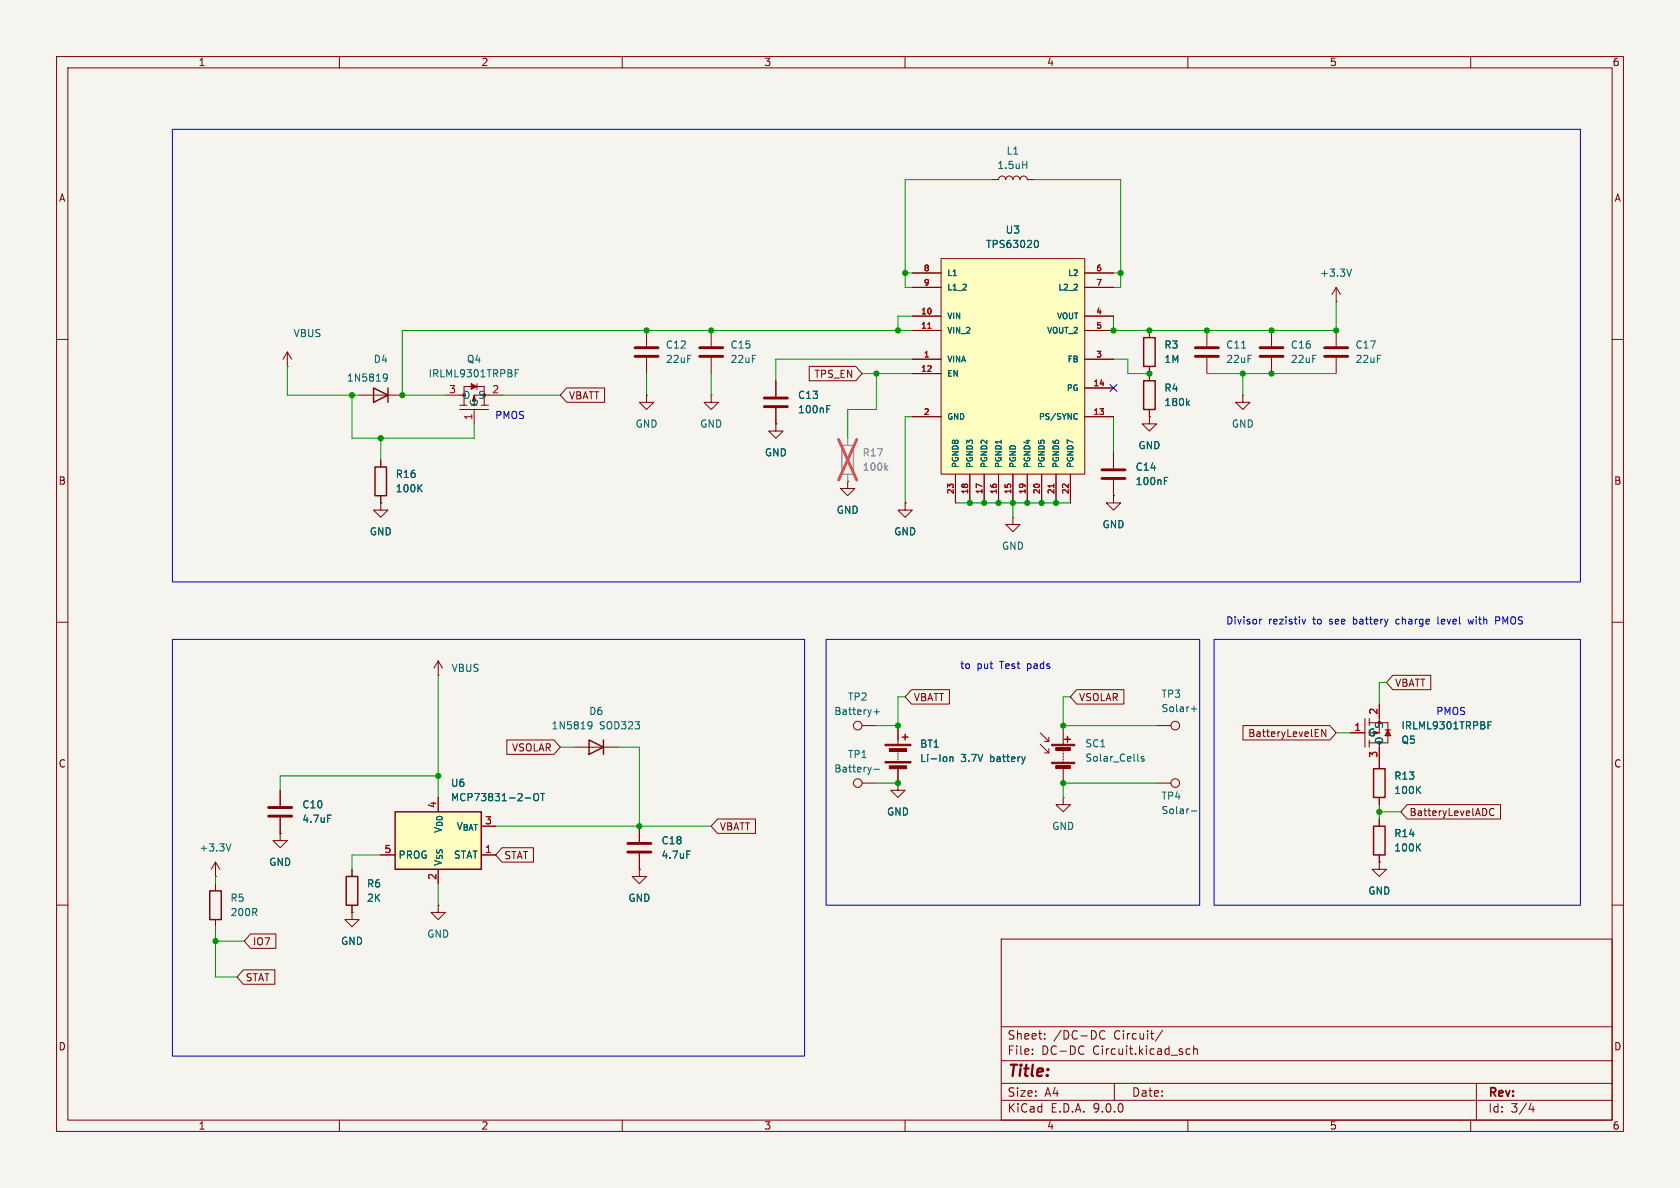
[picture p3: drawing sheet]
<svg xmlns="http://www.w3.org/2000/svg" width="297mm" height="210mm" viewBox="0 0 297 210" stroke-linecap="round" stroke-linejoin="round" font-family="sans-serif">
<path d="M0 0h297v210h-297z" fill="#f5f4ef" stroke="#f5f4ef" stroke-width=".18"/>
<g fill="none" stroke="#840000" stroke-width=".18">
<path d="M10 10h277v190h-277zM12 12h273v186h-273zM60 10v2M110 10v2M160 10v2M210 10v2M260 10v2M175.3 31.8h1.2a.64 .64 0 0 1 .7-.7 .64 .64 0 0 1 .6 .7 .64 .64 0 0 1 .6-.7 .64 .64 0 0 1 .7 .7 .64 .64 0 0 1 .6-.7 .64 .64 0 0 1 .6 .7 .64 .64 0 0 1 .7-.7 .64 .64 0 0 1 .6 .7h1.3M114.3 58.4v2.8M203.2 58.4v1.3M213.4 58.4v2.8M224.8 58.4v2.8"/>
<path d="M236.2 53.3h.1M236.2 50.8v2.5M236.2 58.4v2.8M236.2 50.8l-.7 1.3M236.2 50.8l.8 1.3M10 60h2M50.8 64.8h.1M50.8 62.2l-.8 1.3M50.8 62.2l.8 1.3M50.8 62.2v2.6M63.5 69.9h7.6M114.3 69.9v1.2h1.3l-1.3 1.3-1.3-1.3h1.3"/>
<path d="M114.3 69.9h.1M114.3 63.2v2.8M137.2 74.9v1.3h1.2l-1.2 1.3-1.3-1.3h1.3M137.2 74.9h.1M137.2 67.3v2.8M137.2 72.1v2.8M203.2 73.7v1.2h1.3l-1.3 1.3-1.3-1.3h1.3M203.2 73.7h.1M203.2 64.8v2.5M203.2 72.4v1.3M213.4 63.2v2.8M224.8 63.2v2.8"/>
<path d="M236.2 63.2v2.8M285 60h2M67.3 88.9v1.3h1.3l-1.3 1.2-1.3-1.2h1.3M67.3 88.9h.1M67.3 81.3v1.3M67.3 87.6v1.3M149.9 85.1v1.3h1.2l-1.2 1.2-1.3-1.2h1.3M149.9 85.1h.1M160 88.9v1.3h1.3l-1.3 1.2-1.3-1.2h1.3M160 88.9h.1M179.1 91.4v1.3h1.2l-1.2 1.3-1.3-1.3h1.3M179.1 91.4h.1"/>
<path d="M196.8 80v2.8M196.8 84.8v2.8M10 110h2M285 110h2M101.6 132.1h7.6M152.4 128.3h2.5M152.4 138.4h2.5M158.7 138.4v1.3h1.3l-1.3 1.3-1.2-1.3h1.2M158.7 138.4h.1M158.7 128.3v3.3M158.7 133.1v.3M158.7 133.6v.3"/>
<path d="M158.7 134.1v.3M158.7 135.9v2.5M183.9 129.5l1.5 1.6M183.9 131.6l1.5 1.5M185.4 130.3v.8h-.7M185.4 132.3v.8h-.7M188 128.3v3.3M188 132.6v.2M188 133.1v.3M188 133.6v.3M188 134.1v.3M188 134.6v.3"/>
<path d="M188 135.9v2.5M204.5 128.3h2.5M204.5 138.4h2.5M238.8 129.5h2.5M241.3 127v5.1M242.1 127.8h3.3v3.5h-3.3M242.1 127v1.3M242.1 130.8v1.3M242.8 129.3l1 .2M243.8 124.5v5M243.8 131.3v3.3M243.8 129.5l-1 .3"/>
<path d="M244.9 129h1M245.4 129.5l-.3 .6h.8l-.5-1.1-.5 1.1M245.4 129.5l-.3 .3M245.4 129.5l.2 .6M245.4 129.5l.2 .3M49.5 147.3v1.3h1.3l-1.3 1.3-1.2-1.3h1.2M49.5 147.3h.1M188 141v1.2h1.2l-1.2 1.3-1.3-1.3h1.3M188 141h.1M10 160h2M177 166h108v32h-108zM285 160h2"/>
<path d="M60 198v2M110 198v2M160 198v2M177 194.5h108M177 191.5h108M177 187.5h108M177 181.5h108M182.5 186.3v.1M182.5 185.5v.1M184.7 183.6v.1M184.7 182.8v.1M191.3 184.9l.3 .1"/>
<path d="M191.6 186.3l-.3 .1M195.3 182.3a.6 .6 0 0 0-.7 0 .6 .6 0 0 0-.2 .8 .56 .56 0 0 0 .3 .5 .56 .56 0 0 0 .6 0M197 191.5v3M205.5 182.1l-1.3 2M210 198v2M210.4 185.5l-.4-.1-.3 .3v.4l.1 .2h.6M211 185.5l.2-.1 .4 .1 .1 .9M211 184.9v1.5M260 198v2M261 191.5v6.5M270.7 195l-.4 1.1h.9M271 195.6v1"/>
<circle cx="151.6" cy="138.4" r=".76"/>
<circle cx="151.6" cy="128.3" r=".76"/>
<circle cx="207.8" cy="128.3" r=".76"/>
<circle cx="207.8" cy="138.4" r=".76"/>
</g>
<path d="M112.3 61.5h4M112.3 63h4M135.1 70.4h4.1M135.1 71.9h4.1M211.3 61.5h4.1M211.3 63h4.1M222.8 61.5h4M222.8 63h4M234.2 61.5h4.1M234.2 63h4.1M194.8 83.1h4.1M194.8 84.6h4.1" fill="none" stroke="#840000" stroke-width=".51"/>
<g fill="none" stroke="#006464" stroke-width=".18">
<path d="M180.8 29.1h.7M181.5 28.5v1.3M238.9 47.6l-.4 1.2M67.9 66.2l.3-.1 .2 .1a.84 .84 0 0 1-.3 1.2h-.2M68.5 66.7l-.3 .2-.3-.1M146.2 72.3h.4M146.2 71.7h.6M209.9 71.2l.4 .5M210.3 70.9l-.5 .4M219.5 61.5h.7M74.1 86.2l.5 .7M74.6 85.7l-.7 .7"/>
<path d="M205.9 85h.4M205.9 84.4h.6M104 127.6h.4l.2 .1a.84 .84 0 0 1-.3 1.1h-.3M104.7 128.1l-.3 .3-.4-.1M154.5 136h1M154.5 125.8h1M155 125.3v1M167.9 133.8v.8M167.9 133.9l.2-.1h.3l.1 .8M181.2 133.8l-.3 .8M202.2 133.8l-.3-.1-.2 .2 .1 .2 .4 .1v.3h-.5M210.6 125.3h1"/>
<path d="M211.1 124.8v1M263.1 127.6h.6M263.1 128.2h.4M210.6 143.4h1"/>
</g>
<path d="M202.2 59.7h2v5.1h-2zM66 68.6l2.6 1.3-2.6 1.2zM68.6 68.6v2.5M202.2 67.3h2v5.1h-2zM66.3 82.6h2v5h-2zM104.1 130.8l2.6 1.3-2.6 1.3zM106.7 130.8v2.6M159.5 130.3h1M160 129.8v1M188.2 130.7h1M188.7 130.2v1" fill="none" stroke="#840000" stroke-width=".25"/>
<g fill="#840000" stroke="#840000" stroke-width=".18">
<path d="M185.9 131.6h4.1v.2h-4.1z"/>
<path d="M185.9 134.7h4.1v.3h-4.1z"/>
<path d="M186.6 132.2h2.6v.5h-2.6z"/>
<path d="M186.6 135.3h2.6v.5h-2.6z"/>
<path d="M156.5 131.6h4.5v.2h-4.5z"/>
<path d="M156.5 134.6h4.5v.3h-4.5z"/>
<path d="M157.2 132.3h3.1v.5h-3.1z"/>
<path d="M157.2 135.4h3.1v.5h-3.1z"/>
</g>
<path d="M148.8 78.7h2.1v5.1h-2.1z" fill="none" stroke="#9c9b98" stroke-width=".25"/>
<path d="M149.9 77.5v1.2M149.9 83.8v1.3" fill="none" stroke="#9c9b98" stroke-width=".18"/>
<path d="M156.6 82.6l.3 .5M156.9 82.3l-.5 .5" fill="none" stroke="#939391" stroke-width=".18"/>
<path d="M148.3 77.7l3.2 7.2M151.5 77.7l-3.2 7.2" fill="none" stroke="#e65255" stroke-width=".46"/>
<path d="M166.4 45.7h25.4v38.1h-25.4z" fill="#ffffc2"/>
<g fill="none" stroke="#840000" stroke-width=".18">
<path d="M125.7 58.4v2.8M161.3 48.3h5.1M161.3 50.8h5.1M161.3 55.9h5.1M161.3 58.4h5.1M166.4 45.7h25.4v38.1h-25.4zM191.8 48.3h5M191.8 50.8h5M191.8 55.9h5M191.8 58.4h5M78.7 69.9h3.3M81.3 72.4h5.1"/>
<path d="M81.3 71.6h1.2M82 71.6v-3.3h3.6v3.3M83.3 67.8l1 .5-1 .5zM83.3 68.1l.5 .2M83.6 68.1l.2 .2M83.8 69.9h5.1M83.8 69.9l-.2 1M83.8 69.9l.3 1M83.8 68.3l-.5 .3M83.8 68.3l-.2 .3M83.8 72.4v2.5M84.3 67.8v1"/>
<path d="M85.1 71.6h1.3M125.7 69.9v1.2h1.3l-1.3 1.3-1.2-1.3h1.2M125.7 69.9h.1M125.7 63.2v2.8M161.3 63.5h5.1M161.3 66h5.1M161.3 73.7h5.1M191.8 63.5h5M191.8 73.7h5M191.8 68.6h5M219.7 69.9v1.2h1.3l-1.3 1.3-1.3-1.3h1.3M219.7 69.9h.1"/>
<path d="M168.9 83.8v5.1M171.4 83.8v5.1M174 83.8v5.1M176.5 83.8v5.1M179.1 83.8v5.1M181.6 83.8v5.1M184.1 83.8v5.1M186.7 83.8v5.1M189.2 83.8v5.1M196.8 87.6v1.3h1.3l-1.3 1.3-1.2-1.3h1.2M196.8 87.6h.1M77.5 119.4h.1"/>
<path d="M77.5 116.8l-.8 1.3M77.5 116.8l.7 1.3M77.5 116.8v2.6M243.8 134.6v1.3M38.1 154.9h.1M38.1 152.4v2.5M38.1 156.2v1.3M38.1 152.4l-.8 1.3M38.1 152.4l.8 1.3M62.2 153.7v1.2M113 153.7v1.2h1.3l-1.3 1.3-1.2-1.3h1.2M113 153.7h.1"/>
<path d="M113 146.1v2.7M113 150.9v2.8M243.8 152.4v1.3h1.3l-1.3 1.2-1.2-1.2h1.2M243.8 152.4h.1M243.8 141v1.2M243.8 144.8v1.3M243.8 151.1v1.3M38.1 162.6v1.2M62.2 161.3v1.3h1.3l-1.3 1.2-1.2-1.2h1.2M62.2 161.3h.1M62.2 160v1.3M77.5 160v1.3h1.2l-1.2 1.3-1.3-1.3h1.3"/>
<path d="M77.5 160h.1"/>
</g>
<path d="M164 58h.6M186.3 85.6v.6" fill="none" stroke="#a90000" stroke-width=".18"/>
<path d="M183 42.6l.2-.1a.68 .68 0 0 1 .4 .6 .68 .68 0 0 1-.4 .7l-.2-.1M91.1 66h.4M91.1 65.3h.6M190.2 73.1l.3 .1M190.5 74l-.3 .1M250.6 139.6l.5 .7M251.1 139l-.7 .7M40.8 149.2l-.4 1.2M121.4 150.4h.6M250.6 149.7l.5 .7M251.1 149.2l-.7 .7" fill="none" stroke="#006464" stroke-width=".18"/>
<path d="M242.8 135.9h2.1v5.1h-2.1zM37.1 157.5h2v5.1h-2zM61.2 154.9h2v5.1h-2zM242.8 146.1h2.1v5h-2.1z" fill="none" stroke="#840000" stroke-width=".25"/>
<path d="M123.7 61.5h4.1M123.7 63h4.1M111 149.1h4.1M111 150.6h4.1" fill="none" stroke="#840000" stroke-width=".51"/>
<path d="M69.8 143.5h15.3v10.2h-15.3z" fill="#ffffc2"/>
<path d="M69.8 143.5h15.3v10.2h-15.3z" fill="none" stroke="#840000" stroke-width=".25"/>
<g fill="none" stroke="#840000" stroke-width=".18">
<path d="M161.3 48.3h5.1M161.3 50.8h5.1M161.3 55.9h5.1M161.3 58.4h5.1M191.8 48.3h5M191.8 50.8h5M191.8 55.9h5M191.8 58.4h5M203.2 58.4v1.3M100.2 68.6h6.7v2.5h-6.7l-1.1-1.2zM137.2 74.9h.1M137.2 67.3v2.8"/>
<path d="M137.2 72.1v2.8M143.1 64.8h8.2l1.1 1.2-1.1 1.3h-8.2zM161.3 63.5h5.1M161.3 66h5.1M161.3 73.7h5.1M191.8 63.5h5M191.8 73.7h5M191.8 68.6h5M203.2 73.7h.1M203.2 64.8v2.5M203.2 72.4v1.3M67.3 88.9h.1"/>
<path d="M67.3 81.3v1.3M67.3 87.6v1.3M149.9 85.1h.1M160 88.9h.1M168.9 83.8v5.1M171.4 83.8v5.1M174 83.8v5.1M176.5 83.8v5.1M179.1 83.8v5.1M181.6 83.8v5.1M184.1 83.8v5.1M186.7 83.8v5.1"/>
<path d="M189.2 83.8v5.1M196.8 87.6h.1M196.8 80v2.8M196.8 84.8v2.8M246.2 119.4h6.7v2.5h-6.7l-1.1-1.2zM49.5 139.7v2.8M89.6 130.8h8.3l1.2 1.3-1.2 1.3h-8.3zM158.7 138.4h.1M158.7 128.3v2.5M158.7 135.9v2.5M161.1 121.9h6.7v2.6h-6.7l-1.1-1.3zM190.3 121.9h8.4v2.6h-8.4l-1.1-1.3z"/>
<path d="M219.7 128.3h15.4l1.1 1.2-1.1 1.3h-15.4zM234.4 128.9v1.3l-.7-1.3v1.3M238.8 129.5h2.5M243.8 124.5v2.5M243.8 132.1v3.8M49.5 147.3h.1M49.5 144.5v2.8M62.2 153.7v1.2M67.3 151.1h2.5M77.5 153.7v2.5M85.1 151.1h2.5M88.7 149.9h5.6v2.5h-5.6l-1.1-1.3z"/>
<path d="M113 153.7h.1M113 146.1v2.7M113 150.9v2.8M126.8 144.8h6.8v2.5h-6.8l-1.1-1.2zM243.8 152.4h.1M243.8 141v1.2M243.8 144.8v1.3M243.8 151.1v1.3M248.8 142.2h16.5v2.6h-16.5l-1.2-1.3zM264.1 143a.6 .6 0 0 0-.8 .5 .6 .6 0 0 0 .6 .7l.2-.1M43 171.4h5.6v2.6h-5.6l-1.1-1.3zM44.3 165.1h4.5v2.5h-4.5l-1.1-1.2z"/>
<path d="M62.2 161.3h.1M62.2 160v1.3"/>
</g>
<g fill="none" stroke="#006464" stroke-width=".18">
<path d="M183 42.6l.2-.1a.68 .68 0 0 1 .4 .6 .68 .68 0 0 1-.4 .7l-.2-.1M146.2 72.3h.4M146.2 71.7h.6M190.2 73.1l.3 .1M190.5 74l-.3 .1M209.9 71.2l.4 .5M210.3 70.9l-.5 .4M74.1 86.2l.5 .7M74.6 85.7l-.7 .7M205.9 85h.4M205.9 84.4h.6M167.9 133.8v.8"/>
<path d="M167.9 133.9l.2-.1h.3l.1 .8M181.2 133.8l-.3 .8M250.6 139.6l.5 .7M251.1 139l-.7 .7M263.1 128.2h.4M263.1 127.6h.6M57.9 144.1h.6M92.8 141.1h1M94.4 140.5l.3-.2a.43 .43 0 0 1 .5 .4v.4a.42 .42 0 0 1-.4 .5 .42 .42 0 0 1-.4-.5zM95.6 140.3h.7M95.9 140.3v1.2M121.4 150.4h.6"/>
<path d="M250.6 149.7l.5 .7M251.1 149.2l-.7 .7"/>
</g>
<path d="M47.5 142.7h4.1M47.5 144.3h4.1" fill="none" stroke="#840000" stroke-width=".51"/>
<g fill="none" stroke="#009600" stroke-width=".18">
<path d="M175.3 31.8h-15.3v19h1.3M182.9 31.8h15.2v19h-1.3M160 48.3h1.3M161.3 55.9h-2.6v2.5M161.3 58.4h-90.2v11.5h7.6M196.8 48.3h1.3M236.2 53.3v5.1h-39.4v-2.5M50.8 64.8v5.1h12.7M62.2 69.9v7.6h21.6v-2.6M67.3 77.5v3.8M88.9 69.9h10.2M114.3 66v3.9"/>
<path d="M125.7 66v3.9M152.4 66h8.9M154.9 66v6.4h-5v5.1M161.3 63.5h-24.1v3.8M161.3 73.7h-1.3v15.2M196.8 73.7v6.3M196.8 63.5h2.6v2.5h3.8M213.4 66h22.8M219.7 66v3.9M168.9 88.9h20.3M179.1 88.9v2.5M77.5 119.4v21.6"/>
<path d="M77.5 137.2h-28v2.5M99.1 132.1h2.5M109.2 132.1h3.8v14M154.9 138.4h3.8M160 123.2h-1.3v5.1h-3.8M189.2 123.2h-1.2v5.1h16.5M204.5 138.4h-16.5v2.6M236.2 129.5h2.6M245.1 120.7h-1.3v3.8M38.1 154.9v1.3M67.3 151.1h-5.1v2.6M77.5 156.2v3.8"/>
<path d="M87.6 146.1h38.1M243.8 143.5h3.8M243.8 142.2v2.6M38.1 163.8v8.9h3.8M38.1 166.4h5.1"/>
</g>
<path d="M196.2 68l1.3 1.2M197.5 68l-1.3 1.2" fill="none" stroke="#000084" stroke-width=".18"/>
<path d="M30.5 22.9h248.9v80h-248.9zM30.5 113h111.7v73.7h-111.7zM146 113h66.1v47h-66.1zM214.6 113h64.8v47h-64.8zM222.7 109.5v.8M223.1 109.5l-.4 .2M230.2 109.5l.3 .8 .3-.8M247 109.5l-.2 .2v.4l.2 .2M254.2 109v1.1l.2 .2M259.5 109.5l.3 .8 .2-.6 .3 .6M264.4 109.7l.6-.1 .2-.1-.1-.3-.7-.2v1.3" fill="none" stroke="#0000c2" stroke-width=".18"/>
<path d="M156.6 82.6l.3 .5M156.9 82.3l-.5 .5" fill="none" stroke="#939391" stroke-width=".18"/>
<path d="M149.9 77.5v1.2M149.9 83.8v1.3" fill="none" stroke="#9c9b98" stroke-width=".18"/>
<path d="M148.3 77.7l3.2 7.2M151.5 77.7l-3.2 7.2" fill="none" stroke="#e65255" stroke-width=".46"/>
<path d="M164 58h.6M186.3 85.6v.6" fill="none" stroke="#a90000" stroke-width=".18"/>
<g fill="#009600" stroke="#009600" stroke-width=".18">
<circle cx="158.7" cy="138.4" r=".46"/>
<circle cx="158.7" cy="128.3" r=".46"/>
<circle cx="188" cy="138.4" r=".46"/>
<circle cx="188" cy="128.3" r=".46"/>
<circle cx="243.8" cy="143.5" r=".46"/>
<circle cx="67.3" cy="77.5" r=".46"/>
<circle cx="181.6" cy="88.9" r=".46"/>
<circle cx="160" cy="48.3" r=".46"/>
<circle cx="236.2" cy="58.4" r=".46"/>
<circle cx="198.1" cy="48.3" r=".46"/>
<circle cx="125.7" cy="58.4" r=".46"/>
<circle cx="114.3" cy="58.4" r=".46"/>
<circle cx="77.5" cy="137.2" r=".46"/>
<circle cx="71.1" cy="69.9" r=".46"/>
<circle cx="62.2" cy="69.9" r=".46"/>
<circle cx="113" cy="146.1" r=".46"/>
<circle cx="184.1" cy="88.9" r=".46"/>
<circle cx="158.7" cy="58.4" r=".46"/>
<circle cx="154.9" cy="66" r=".46"/>
<circle cx="179.1" cy="88.9" r=".46"/>
<circle cx="171.4" cy="88.9" r=".46"/>
<circle cx="174" cy="88.9" r=".46"/>
<circle cx="176.5" cy="88.9" r=".46"/>
<circle cx="38.1" cy="166.4" r=".46"/>
<circle cx="213.4" cy="58.4" r=".46"/>
<circle cx="203.2" cy="58.4" r=".46"/>
<circle cx="203.2" cy="66" r=".46"/>
<circle cx="186.7" cy="88.9" r=".46"/>
<circle cx="196.8" cy="58.4" r=".46"/>
<circle cx="224.8" cy="58.4" r=".46"/>
<circle cx="224.8" cy="66" r=".46"/>
<circle cx="219.7" cy="66" r=".46"/>
</g>
<text font-size="2.8" fill="#840000" x="178" y="190.9">Title:</text>
<g font-size="2.1" fill="#840000">
<text x="178" y="184">Sheet:</text>
<text x="186.2" y="184">/DC-DC</text>
<text x="197" y="184">Circuit/</text>
<text x="178" y="186.7">File:</text>
<text x="184.1" y="186.7">DC-DC</text>
<text x="193.2" y="186.7">Circuit.kicad_sch</text>
<text x="178" y="196.9">KiCad</text>
<text x="178" y="194.1">Size:</text>
<text x="184.7" y="194.1">A4</text>
<text x="185.7" y="196.9">E.D.A.</text>
<text x="193.3" y="196.9">9.0.0</text>
<text x="200" y="194.1">Date:</text>
<text x="263" y="194.3">Rev:</text>
<text x="263" y="196.9">Id:</text>
<text x="267.1" y="196.9">3/4</text>
</g>
<g font-size="1.8" fill="#840000">
<text x="35" y="11.9">1</text>
<text x="85" y="11.9">2</text>
<text x="135" y="11.9">3</text>
<text x="185" y="11.9">4</text>
<text x="235" y="11.9">5</text>
<text x="285" y="11.9">6</text>
<text x="10.3" y="35.9">A</text>
<text x="285.3" y="35.9">A</text>
<text x="100.5" y="70.8">VBATT</text>
<text x="143.9" y="67">TPS_EN</text>
<text x="10.3" y="85.9">B</text>
<text x="285.3" y="85.9">B</text>
<text x="161.4" y="124.1">VBATT</text>
<text x="190.7" y="124.1">VSOLAR</text>
<text x="246.5" y="121.6">VBATT</text>
<text x="220.6" y="130.5">BatteryLevelEN</text>
<text x="10.3" y="135.9">C</text>
<text x="90.4" y="133">VSOLAR</text>
<text x="285.3" y="135.9">C</text>
<text x="127.2" y="147">VBATT</text>
<text x="249.1" y="144.5">BatteryLevelADC</text>
<text x="89.1" y="152.1">STAT</text>
<text x="44.6" y="167.3">IO7</text>
<text x="43.3" y="173.7">STAT</text>
<text x="10.3" y="185.9">D</text>
<text x="285.3" y="185.9">D</text>
<text x="35" y="199.9">1</text>
<text x="85" y="199.9">2</text>
<text x="135" y="199.9">3</text>
<text x="185" y="199.9">4</text>
<text x="235" y="199.9">5</text>
<text x="285" y="199.9">6</text>
</g>
<g font-size="1.8" fill="#006464">
<text x="177.8" y="27.5">L1</text>
<text x="176.2" y="30.1">1.5uH</text>
<text x="177.7" y="41.5">U3</text>
<text x="174.2" y="44">TPS63020</text>
<text x="233.3" y="49.1">+3.3V</text>
<text x="51.8" y="59.8">VBUS</text>
<text x="66" y="64.4">D4</text>
<text x="82.4" y="64.4">Q4</text>
<text x="117.6" y="61.8">C12</text>
<text x="117.6" y="64.4">22uF</text>
<text x="129" y="61.8">C15</text>
<text x="129" y="64.4">22uF</text>
<text x="205.7" y="61.8">R3</text>
<text x="205.7" y="64.4">1M</text>
<text x="216.7" y="61.8">C11</text>
<text x="216.7" y="64.4">22uF</text>
<text x="228.1" y="61.8">C16</text>
<text x="228.1" y="64.4">22uF</text>
<text x="239.5" y="61.8">C17</text>
<text x="239.5" y="64.4">22uF</text>
<text x="61.2" y="67.7">1N5819</text>
<text x="75.7" y="66.9">IRLML9301TRPBF</text>
<text x="81.8" y="70.7">D</text>
<text x="84.4" y="70.7">S</text>
<text x="84.7" y="71.9" transform="rotate(-90 84.7 71.9)">G</text>
<text x="141" y="70.7">C13</text>
<text x="205.7" y="69.4">R4</text>
<text x="205.7" y="72">180k</text>
<text x="112.3" y="75.8">GND</text>
<text x="123.7" y="75.8">GND</text>
<text x="141" y="73.3">100nF</text>
<text x="217.7" y="75.8">GND</text>
<text x="135.1" y="80.9">GND</text>
<text x="200.7" y="83.4">C14</text>
<text x="201.2" y="79.6">GND</text>
<text x="69.9" y="87.2">100K</text>
<text x="69.9" y="84.7">R16</text>
<text x="200.7" y="86">100nF</text>
<text x="65.3" y="94.8">GND</text>
<text x="147.8" y="91">GND</text>
<text x="158" y="94.8">GND</text>
<text x="194.8" y="93.6">GND</text>
<text x="177" y="97.4">GND</text>
<text x="79.7" y="119">VBUS</text>
<text x="149.8" y="124.1">TP2</text>
<text x="205.2" y="123.5">TP3</text>
<text x="97.4" y="129.1">1N5819</text>
<text x="104.1" y="126.6">D6</text>
<text x="106" y="129.1">SOD323</text>
<text x="147.4" y="126.6">Battery+</text>
<text x="205.2" y="126.1">Solar+</text>
<text x="241.8" y="130.4">G</text>
<text x="244.7" y="131.6" transform="rotate(-90 244.7 131.6)">D</text>
<text x="244.7" y="128.9" transform="rotate(-90 244.7 128.9)">S</text>
<text x="247.7" y="131.7">Q5</text>
<text x="247.7" y="129.1">IRLML9301TRPBF</text>
<text x="147.4" y="136.8">Battery-</text>
<text x="149.8" y="134.2">TP1</text>
<text x="162.6" y="132.4">BT1</text>
<text x="162.6" y="134.9">Li-Ion</text>
<text x="169.8" y="134.9">3.7V</text>
<text x="175.1" y="134.9">battery</text>
<text x="191.8" y="132.3">SC1</text>
<text x="191.8" y="134.8">Solar_Cells</text>
<text x="53.3" y="143.1">C10</text>
<text x="79.6" y="141.8">MCP73831-2-OT</text>
<text x="79.6" y="139.3">U6</text>
<text x="205.2" y="141.6">TP4</text>
<text x="246.4" y="140.6">100K</text>
<text x="246.4" y="138">R13</text>
<text x="53.3" y="145.6">4.7uF</text>
<text x="80.6" y="146.9">V_{BAT}</text>
<text x="116.8" y="149.5">C18</text>
<text x="156.7" y="144.4">GND</text>
<text x="185.9" y="146.9">GND</text>
<text x="205.2" y="144.1">Solar-</text>
<text x="246.4" y="148.2">R14</text>
<text x="35.2" y="150.7">+3.3V</text>
<text x="47.5" y="153.3">GND</text>
<text x="70.4" y="152">PROG</text>
<text x="78.3" y="153.2" transform="rotate(-90 78.3 153.2)">V_{SS}V_{DD}</text>
<text x="80.1" y="152">STAT</text>
<text x="116.8" y="152">4.7uF</text>
<text x="246.4" y="150.7">100K</text>
<text x="40.6" y="159.6">R5</text>
<text x="64.8" y="157.1">R6</text>
<text x="64.8" y="159.6">2K</text>
<text x="111" y="159.6">GND</text>
<text x="241.8" y="158.3">GND</text>
<text x="40.6" y="162.2">200R</text>
<text x="60.2" y="167.2">GND</text>
<text x="75.4" y="166">GND</text>
</g>
<g font-size="1.8" fill="#a90000">
<text x="79.3" y="69.6">3</text>
<text x="86.9" y="69.6">2</text>
<text x="83.6" y="74.4" transform="rotate(-90 83.6 74.4)">1</text>
<text x="239.3" y="129.3">1</text>
<text x="243.6" y="126.4" transform="rotate(-90 243.6 126.4)">2</text>
<text x="243.6" y="134.1" transform="rotate(-90 243.6 134.1)">3</text>
<text x="77.2" y="142.9" transform="rotate(-90 77.2 142.9)">4</text>
<text x="85.7" y="145.8">3</text>
<text x="67.9" y="150.9">5</text>
<text x="77.2" y="155.6" transform="rotate(-90 77.2 155.6)">2</text>
<text x="85.7" y="150.9">1</text>
</g>
<g font-size="1.8" fill="#0000c2">
<text x="87.4" y="74.3">PMOS</text>
<text x="216.7" y="110.6">Divisor</text>
<text x="224.3" y="110.6">rezistiv</text>
<text x="232.3" y="110.6">to</text>
<text x="235.3" y="110.6">see</text>
<text x="239.7" y="110.6">battery</text>
<text x="247.4" y="110.6">charge</text>
<text x="255" y="110.6">level</text>
<text x="260.7" y="110.6">with</text>
<text x="265.6" y="110.6">PMOS</text>
<text x="169.7" y="118.5">to</text>
<text x="172.7" y="118.5">put</text>
<text x="176.9" y="118.5">Test</text>
<text x="181.9" y="118.5">pads</text>
<text x="253.8" y="126.6">PMOS</text>
</g>
<g font-size="1.8" fill="#939391">
<text x="152.4" y="80.9">R17</text>
<text x="152.4" y="83.4">100k</text>
</g>
<g font-size="1.4" fill="#a90000">
<text x="163.2" y="48">8</text>
<text x="163.2" y="50.5">9</text>
<text x="193.7" y="48">6</text>
<text x="193.7" y="50.5">7</text>
<text x="162.7" y="55.6">10</text>
<text x="162.7" y="58.2">11</text>
<text x="193.7" y="55.6">4</text>
<text x="193.7" y="58.2">5</text>
<text x="162.7" y="65.8">12</text>
<text x="163.2" y="63.2">1</text>
<text x="193.7" y="63.2">3</text>
<text x="193.2" y="68.3">14</text>
<text x="163.2" y="73.4">2</text>
<text x="193.2" y="73.4">13</text>
<text x="168.7" y="87.5" transform="rotate(-90 168.7 87.5)">23</text>
<text x="171.2" y="87.5" transform="rotate(-90 171.2 87.5)">18</text>
<text x="173.7" y="87.5" transform="rotate(-90 173.7 87.5)">17</text>
<text x="176.3" y="87.5" transform="rotate(-90 176.3 87.5)">16</text>
<text x="178.8" y="87.5" transform="rotate(-90 178.8 87.5)">15</text>
<text x="181.4" y="87.5" transform="rotate(-90 181.4 87.5)">19</text>
<text x="183.9" y="87.5" transform="rotate(-90 183.9 87.5)">20</text>
<text x="186.4" y="87.5" transform="rotate(-90 186.4 87.5)">21</text>
<text x="189" y="87.5" transform="rotate(-90 189 87.5)">22</text>
</g>
<g font-size="1.4" fill="#006464">
<text x="167.4" y="49">L1</text>
<text x="167.4" y="51.5">L1_2</text>
<text x="187" y="51.5">L2_2</text>
<text x="188.7" y="49">L2</text>
<text x="167.4" y="56.6">VIN</text>
<text x="167.4" y="59.2">VIN_2</text>
<text x="185" y="59.2">VOUT_2</text>
<text x="186.7" y="56.6">VOUT</text>
<text x="167.4" y="64.2">VINA</text>
<text x="188.6" y="64.2">FB</text>
<text x="167.4" y="66.8">EN</text>
<text x="188.5" y="69.3">PG</text>
<text x="167.4" y="74.4">GND</text>
<text x="183.5" y="74.4">PS/SYNC</text>
<text x="169.6" y="82.8" transform="rotate(-90 169.6 82.8)">PGND8</text>
<text x="172.2" y="82.8" transform="rotate(-90 172.2 82.8)">PGND3</text>
<text x="174.7" y="82.8" transform="rotate(-90 174.7 82.8)">PGND2</text>
<text x="177.3" y="82.8" transform="rotate(-90 177.3 82.8)">PGND1</text>
<text x="179.8" y="82.8" transform="rotate(-90 179.8 82.8)">PGND</text>
<text x="182.3" y="82.8" transform="rotate(-90 182.3 82.8)">PGND4</text>
<text x="184.9" y="82.8" transform="rotate(-90 184.9 82.8)">PGND5</text>
<text x="187.4" y="82.8" transform="rotate(-90 187.4 82.8)">PGND6</text>
<text x="190" y="82.8" transform="rotate(-90 190 82.8)">PGND7</text>
</g>
</svg>
